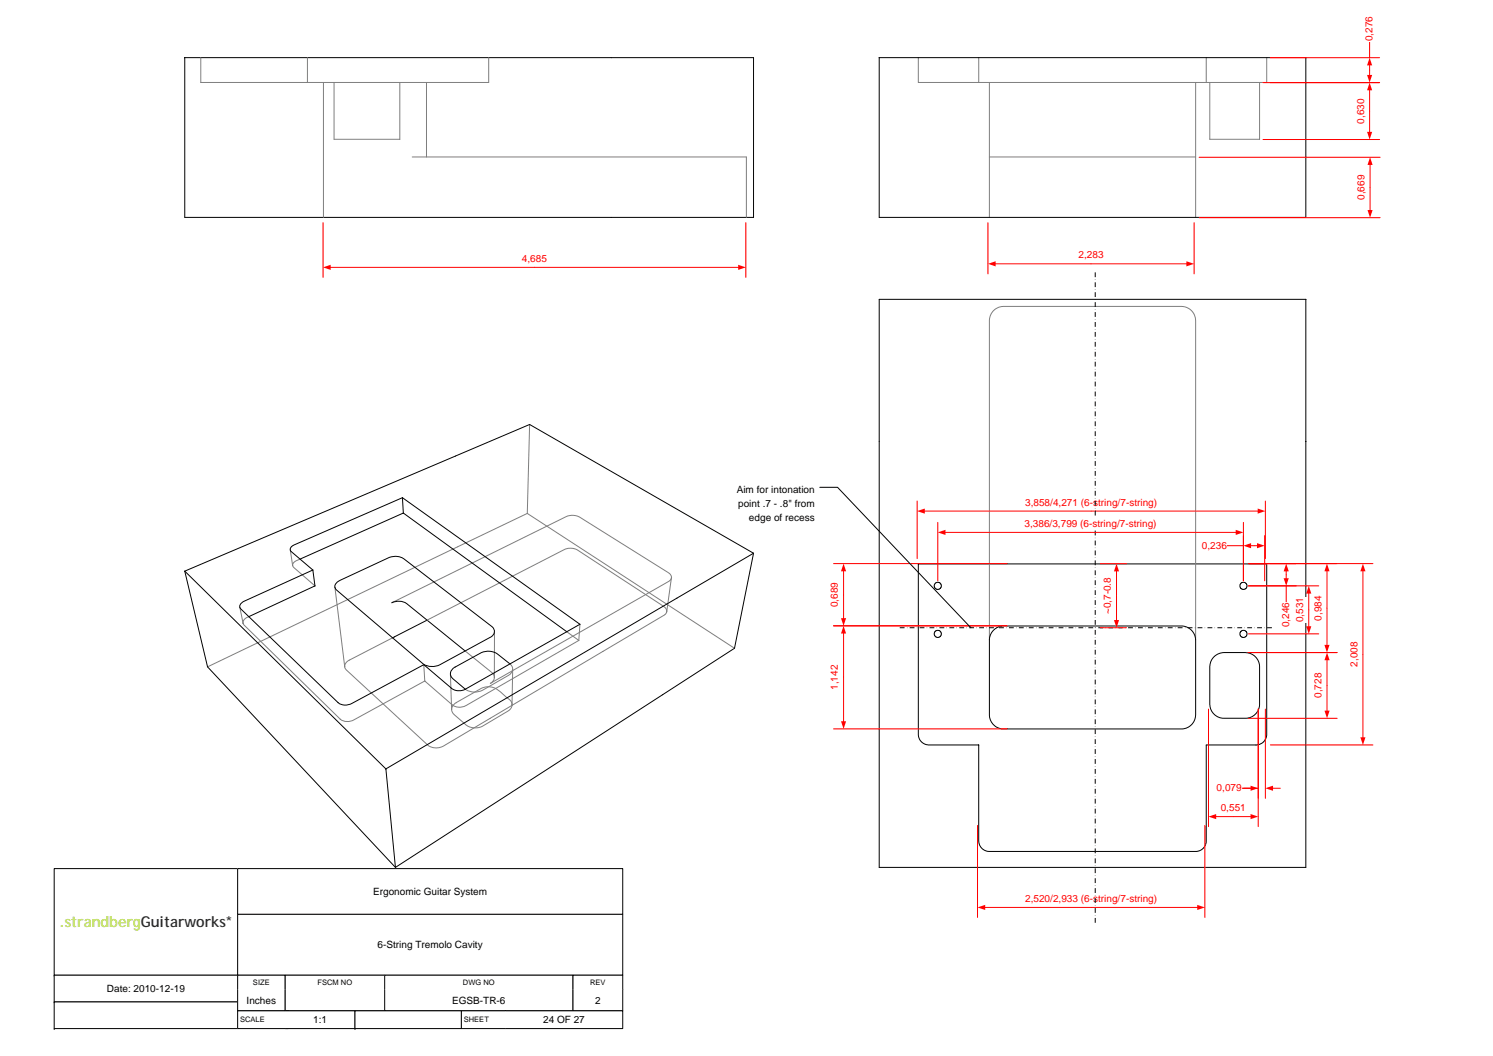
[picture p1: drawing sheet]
<svg xmlns="http://www.w3.org/2000/svg" width="420mm" height="297mm" viewBox="0 0 420 297" stroke-linecap="round" stroke-linejoin="round" font-family="sans-serif">
<g fill="none" stroke="#000" stroke-width=".28">
<path d="M52 16.2h120M172 16.2h40.1M212.1 16.2v45h-160.1v-45M247.4 16.2h120.1v45h-120.1v-45M113.3 140l.2 4.4-29.1 12.9M113.3 140l49.9 35.6-32.2 18.2a3.6 3.6 0 0 1-3.9-.2l-7.8-6.6M128.2 128.3l20.8-8.9 63.1 36.2M128.2 128.3l-76.2 32.4M113.3 140l-30.6 13.3-.7 .5a.9 .9 0 0 0 0 1.4l6 5.1M113.5 144.3l46 33.4M212.1 155.6l-5.4 26.8-20.2 13M212.1 155.6l-103.5 60.7"/>
<path d="M52 160.7l6.4 26.9 52.9 56.4M52 160.7l56.6 55.6M88 160.3l.6 4.5-18.6 8.7M88 160.4l-19.4 8.7a1.3 1.3 0 0 0-.9 2.1l27.4 26.4a3.5 3.5 0 0 0 3.9 .3l20.3-10.9M94.7 164l1-.7 13.8-6.5 1.4-.3a4.3 4.3 0 0 1 2.7 .6l24.9 19.2a1.73 1.73 0 0 1-.6 3l-14.1 7.7a4.7 4.7 0 0 1-4.8-.4l-24.3-20.7a1.32 1.32 0 0 1 0-1.9zM110.3 169.6a4.3 4.3 0 0 1 4.1 .2l16.5 13.3M111 179.1l-.5 .3M120.2 174.4l-9.2 4.8M279.4 177.5l1.2-1 1.5-.4h50.7a4.1 4.1 0 0 1 3.7 3.9v21.2a4 4 0 0 1-3.7 3.8h-50.5a4 4 0 0 1-3.9-3.9v-21.2l.3-1.2zM143.5 186.8l-3.5-2.8a4.6 4.6 0 0 0-4.7-.3l-7.2 3.9a1.9 1.9 0 0 0-.7 3.3l3.6 3M186.5 195.4l-75.2 48.6-2.7-27.7M341.8 184.6a4.2 4.2 0 0 1 2.7-1h6.1a4 4 0 0 1 3.9 3.8v10.8a4 4 0 0 1-3.9 3.8h-6.3a4 4 0 0 1-3.8-3.9v-10.8a3.9 3.9 0 0 1 1.3-2.7z"/>
<path d="M275.4 209.5h-14.2l-.8-.1-1-.7-.8-1.3-.2-48.8h98.1v48.4l-.3 .9-.7 .8-.7 .6-1.3 .3M339.5 209.5l-.1 27.4-.3 1-.6 .8-.9 .6-.9 .2h-58.4l-1.2-.3-1.1-.9-.6-1.7v-27M353.5 209.5l-14 .1M247.4 244h120.1M367.5 244v-159.8h-120.1v159.8"/>
</g>
<g fill="none" stroke="#7e7e7e" stroke-width=".28">
<path d="M56.5 16.2v7h30M86.5 16.2v7M137.5 16.2v7h-51M258.4 16.2v7h17M275.4 16.2v7M339.5 16.2v7M356.5 16.2v7h-17M91 23.2v38M112.5 23.2v16h-18.5v-16M120 23.2v21M278.4 23.2v38M336.5 23.2h-61.1"/>
<path d="M336.5 23.2v38M339.5 23.2h-3M340.5 23.2v16h14v-16M116 44.2h94v17M336.5 44.2h-58.1M149 119.4l-.6 25M81.7 154.7l.6 4.4 .2-.6 .3-.4 1.6-.8M82.3 159.1l.4 .5 5.9 5.2M148.4 144.4l58.3 38M148.4 144.4l-90 43.2M67.5 170.8l.9 4.4a1.63 1.63 0 0 1 1.2-1.5l.4-.2M68.4 175.3l.3 .6 27 26.4a3.5 3.5 0 0 0 3.9 .2l19.9-10.9"/>
<path d="M94.2 165.2l2.8 22.4M110.3 169.5l49.2-24.3 1.2-.3 1.7 .2 .7 .3 25.2 15.8a1.34 1.34 0 0 1 .5 1.7l-.6 .6-50.2 28.7M110.5 179.4l-12.2 6.3a2.09 2.09 0 0 0-1.3 1.9M139.2 177.6l-.1 13-.2 .8-.9 .8M159.5 177.7l3.4 2.5M163.2 175.6l-.3 4.6M187.6 172l-.2-.8-.6-.6-24.3-15.9-1.1-.4-1-.1-1.3 .3-38.9 20M188.9 162.6l-1.3 9.5-.6 .9-62.3 36.9a3.9 3.9 0 0 1-4.4-.4l-22.9-21.1-.4-.8M119.3 187l.2 4.6M126.8 189.6l.3 10M128.4 197.7l7-4a5 5 0 0 1 6 1.4l2.1 1.7 .5 .7 .1 .7M128.4 197.6l-1 1-.3 1"/>
<path d="M130.9 183.2l7.6 6 .4 .6 .2 .7M143.5 186.8a1.86 1.86 0 0 1-.4 3.2l-7.3 4.2a4.8 4.8 0 0 1-4.8-.3M144.3 188.3l-.2 10.2-.2 .5-.9 1-7.1 4.2a4.5 4.5 0 0 1-4.8-.3l-3.5-3.1-.5-1.2M162.9 180.1l-31.8 18.4a3.6 3.6 0 0 1-3.9-.3l-7.7-6.6M336.5 180v-89.9l-.4-1.6-.8-1.1a4.2 4.2 0 0 0-2.7-1.2h-50.3a4.1 4.1 0 0 0-3.9 3.8v90"/>
</g>
<path d="M90.9 62.7v15.3zM209.9 62.7v15.3z" fill-rule="evenodd" fill="#f00"/>
<path d="M90.9 62.7v15.3zM92.9 75.2h115M209.9 62.7v15.3z" fill="none" stroke="#f00" stroke-width=".28"/>
<g fill="#f00">
<path d="M90.9 75.2l2.2-.7v1.4z"/>
<path d="M207.7 74.5l2.2 .7-2.2 .7z"/>
</g>
<path d="M146.9 71.1h7v3.4h-7z" fill="#fff"/>
<path d="M357.5 16.2h30.7zM357.5 23.2h30.7zM385.4 8.1v8.1z" fill-rule="evenodd" fill="#f00"/>
<path d="M357.5 16.2h30.7zM385.4 8.1v8.1zM385.4 18.2v3.1M357.5 23.2h30.7z" fill="none" stroke="#f00" stroke-width=".28"/>
<g fill="#f00">
<path d="M385.4 16.2l.8 2.2h-1.5z"/>
<path d="M384.7 21.1h1.5l-.8 2.1z"/>
</g>
<path d="M383.7 4.6h3.4v7h-3.4z" fill="#fff"/>
<path d="M355.4 23.2h32.8zM355.4 39.2h32.8z" fill-rule="evenodd" fill="#f00"/>
<path d="M355.4 23.2h32.8zM355.4 39.2h32.8zM385.4 25.2v12.1" fill="none" stroke="#f00" stroke-width=".28"/>
<g fill="#f00">
<path d="M385.4 23.2l.8 2.2h-1.5z"/>
<path d="M384.7 37.1h1.5l-.8 2.1z"/>
</g>
<path d="M381.3 27.7h3.4v7.1h-3.4z" fill="#fff"/>
<path d="M337.4 44.2h51zM337.4 61.2h51z" fill-rule="evenodd" fill="#f00"/>
<path d="M337.4 44.2h51zM385.6 46.2v13M337.4 61.2h51z" fill="none" stroke="#f00" stroke-width=".28"/>
<g fill="#f00">
<path d="M385.6 44.2l.7 2.2h-1.5z"/>
<path d="M384.8 59.1h1.5l-.7 2.1z"/>
</g>
<path d="M381.5 49.2h3.4v7.1h-3.4z" fill="#fff"/>
<path d="M278 62.7v14.3zM336 62.7v14.3z" fill-rule="evenodd" fill="#f00"/>
<path d="M278 62.7v14.3zM280 74.2h54.1M336 62.7v14.3z" fill="none" stroke="#f00" stroke-width=".28"/>
<g fill="#f00">
<path d="M278 74.2l2.2-.7v1.4z"/>
<path d="M333.9 73.5l2.1 .7-2.1 .7z"/>
</g>
<path d="M303.5 70.1h7.1v3.4h-7.1z" fill="#fff"/>
<path d="M351.2 183.6h25zM351.2 158.5h25z" fill-rule="evenodd" fill="#f00"/>
<path d="M351.2 158.5h25zM373.4 160.5v21.1M351.2 183.6h25z" fill="none" stroke="#f00" stroke-width=".28"/>
<g fill="#f00">
<path d="M372.7 181.4h1.5l-.8 2.2z"/>
<path d="M373.4 158.5l.8 2.2h-1.5z"/>
</g>
<path d="M369.3 167.5h3.4v7.1h-3.4z" fill="#fff"/>
<path d="M354.1 199.5v25.1zM356.1 199.5v25.1zM345.9 221.7h8.2z" fill-rule="evenodd" fill="#f00"/>
<path d="M354.1 199.5v25.1zM356.1 199.5v25.1zM345.9 221.7h8.2zM349.9 221.7h2.2M358.1 221.7h2.2" fill="none" stroke="#f00" stroke-width=".28"/>
<g fill="#f00">
<path d="M351.9 221l2.2 .7-2.2 .7z"/>
<path d="M356.1 221.7l2.2-.7v1.4z"/>
</g>
<path d="M342.4 220h7.1v3.4h-7.1z" fill="#fff"/>
<path d="M340.1 199.5v33zM354.1 199.5v33z" fill-rule="evenodd" fill="#f00"/>
<path d="M340.1 199.5v33zM354.1 199.5v33zM342.1 229.7h10" fill="none" stroke="#f00" stroke-width=".28"/>
<g fill="#f00">
<path d="M340.1 229.7l2.2-.7v1.4z"/>
<path d="M351.9 229l2.2 .7-2.2 .7z"/>
</g>
<path d="M343.5 225.6h7.1v3.4h-7.1z" fill="#fff"/>
<path d="M351.2 183.6h25.1zM351.2 202.1h25.1z" fill-rule="evenodd" fill="#f00"/>
<path d="M351.2 183.6h25.1zM373.5 185.5v14.6M351.2 202.1h25.1z" fill="none" stroke="#f00" stroke-width=".28"/>
<g fill="#f00">
<path d="M373.5 183.6l.7 2.1h-1.5z"/>
<path d="M372.7 199.9h1.5l-.7 2.2z"/>
</g>
<path d="M369.4 189.3h3.4v7h-3.4z" fill="#fff"/>
<path d="M234.6 176h48.8zM234.6 205h48.8z" fill-rule="evenodd" fill="#f00"/>
<path d="M234.6 176h48.8zM237.4 178v25.1M234.6 205h48.8z" fill="none" stroke="#f00" stroke-width=".28"/>
<g fill="#f00">
<path d="M237.4 176l.7 2.2h-1.4z"/>
<path d="M236.7 202.9h1.4l-.7 2.1z"/>
</g>
<path d="M233.3 187h3.4v7.1h-3.4z" fill="#fff"/>
<path d="M234.6 158.5h48.8zM234.6 176h48.8z" fill-rule="evenodd" fill="#f00"/>
<path d="M234.6 158.5h48.8zM234.6 176h48.8zM237.4 160.5v13.6" fill="none" stroke="#f00" stroke-width=".28"/>
<g fill="#f00">
<path d="M237.4 158.5l.7 2.2h-1.4z"/>
<path d="M236.7 173.9h1.4l-.7 2.1z"/>
</g>
<path d="M233.3 163.8h3.4v7h-3.4z" fill="#fff"/>
<path d="M258.1 140.9v16.2zM356.1 140.9v16.2z" fill-rule="evenodd" fill="#f00"/>
<path d="M258.1 140.9v16.2zM260.1 143.8h94M356.1 140.9v16.2z" fill="none" stroke="#f00" stroke-width=".28"/>
<g fill="#f00">
<path d="M258.1 143.8l2.2-.8v1.5z"/>
<path d="M353.9 143l2.2 .8-2.2 .7z"/>
</g>
<path d="M288.5 139.7h37.2v3.3h-37.2z" fill="#fff"/>
<path d="M275.1 232.2v25.9zM339.1 232.2v25.9z" fill-rule="evenodd" fill="#f00"/>
<path d="M275.1 232.2v25.9zM339.1 232.2v25.9zM277.1 255.2h60" fill="none" stroke="#f00" stroke-width=".28"/>
<g fill="#f00">
<path d="M275.1 255.2l2.2-.7v1.5z"/>
<path d="M336.9 254.5l2.2 .7-2.2 .8z"/>
</g>
<path d="M288.5 251.2h37.2v3.4h-37.2z" fill="#fff"/>
<path d="M357.5 158.5h28.9zM357.5 209.5h28.9z" fill-rule="evenodd" fill="#f00"/>
<path d="M357.5 158.5h28.9zM383.5 160.5v47.1M357.5 209.5h28.9z" fill="none" stroke="#f00" stroke-width=".28"/>
<g fill="#f00">
<path d="M383.5 158.5l.8 2.2h-1.5z"/>
<path d="M382.8 207.4h1.5l-.8 2.2z"/>
</g>
<path d="M379.5 180.5h3.4v7.1h-3.4z" fill="#fff"/>
<path d="M253.2 176.6h105M308.2 259.6v-183" fill="none" stroke="#000" stroke-width=".28" stroke-dasharray="1.4 .7 .1 .7" stroke-linecap="butt"/>
<path d="M309.6 176.6h7.4zM309.6 158.6h7.4z" fill-rule="evenodd" fill="#fff"/>
<path d="M309.6 158.6h7.4zM309.6 176.6h7.4zM314.2 160.5v14.1" fill="none" stroke="#f00" stroke-width=".28"/>
<g fill="#f00">
<path d="M313.5 174.4h1.4l-.7 2.2z"/>
<path d="M314.2 158.6l.7 2.1h-1.4z"/>
</g>
<path d="M310.1 162.3h3.4v10.5h-3.4z" fill="#fff"/>
<path d="M230.7 137.1h5l37.5 39.5" fill="none" stroke="#000" stroke-width=".28"/>
<path d="M15.2 244.3h51.7v30h-51.7z" fill="#fff"/>
<path d="M15.2 244.3h51.7v30h-51.7zM15.2 274.3h.1" fill="none" stroke="#000" stroke-width=".28"/>
<path d="M15.2 274.3h51.7v7.5h-51.7z" fill="#fff"/>
<path d="M15.2 274.3h51.7v7.5h-51.7zM15.2 281.8h.1" fill="none" stroke="#000" stroke-width=".28"/>
<path d="M15.2 281.8h51.7v7.5h-51.7z" fill="#fff"/>
<path d="M15.2 281.8h51.7v7.5h-51.7zM15.2 289.3h.1" fill="none" stroke="#000" stroke-width=".28"/>
<path d="M66.9 244.3h108.3v12.9h-108.3z" fill="#fff"/>
<path d="M66.9 244.3h108.3v12.9h-108.3zM66.9 257.2h.1" fill="none" stroke="#000" stroke-width=".28"/>
<path d="M66.9 257.2h108.3v17.1h-108.3z" fill="#fff"/>
<path d="M66.9 257.2h108.3v17.1h-108.3zM66.9 274.3h.1" fill="none" stroke="#000" stroke-width=".28"/>
<path d="M66.9 274.3h13.4v4h-13.4z" fill="#fff"/>
<path d="M66.9 278.3v-4h13.4v4" fill="none" stroke="#000" stroke-width=".28"/>
<path d="M80.3 274.3h28v4h-28z" fill="#fff"/>
<path d="M80.3 278.3v-4h28v4" fill="none" stroke="#000" stroke-width=".28"/>
<path d="M108.3 274.3h53v4h-53z" fill="#fff"/>
<path d="M108.3 278.3v-4h53v4" fill="none" stroke="#000" stroke-width=".28"/>
<path d="M161.3 274.3h13.9v4h-13.9z" fill="#fff"/>
<path d="M161.3 278.3v-4h13.9v4" fill="none" stroke="#000" stroke-width=".28"/>
<path d="M66.9 278.3h13.4v6h-13.4z" fill="#fff"/>
<path d="M66.9 278.3v6h13.4v-6" fill="none" stroke="#000" stroke-width=".28"/>
<path d="M80.3 278.3h28v6h-28z" fill="#fff"/>
<path d="M80.3 278.3v6h28v-6" fill="none" stroke="#000" stroke-width=".28"/>
<path d="M108.3 278.3h53v6h-53z" fill="#fff"/>
<path d="M108.3 278.3v6h53v-6" fill="none" stroke="#000" stroke-width=".28"/>
<path d="M161.3 278.3h13.9v6h-13.9z" fill="#fff"/>
<path d="M161.3 278.3v6h13.9v-6" fill="none" stroke="#000" stroke-width=".28"/>
<path d="M66.9 284.3h14.2v5h-14.2z" fill="#fff"/>
<path d="M81.1 284.3h-14.2v5h14.2" fill="none" stroke="#000" stroke-width=".28"/>
<path d="M80.3 284.3h19.6v5h-19.6z" fill="#fff"/>
<path d="M80.3 284.3h19.6v5h-19.6" fill="none" stroke="#000" stroke-width=".28"/>
<path d="M99.9 284.3h29.9v5h-29.9z" fill="#fff"/>
<path d="M99.9 284.3h29.9v5h-29.9zM99.9 289.3h.1" fill="none" stroke="#000" stroke-width=".28"/>
<path d="M129.8 284.3h12.4v5h-12.4z" fill="#fff"/>
<path d="M142.2 284.3h-12.4v5h12.4" fill="none" stroke="#000" stroke-width=".28"/>
<path d="M142.2 284.3h33v5h-33z" fill="#fff"/>
<g fill="none" stroke="#000" stroke-width=".28">
<path d="M142.2 284.3h33v5h-33"/>
<circle cx="263.9" cy="164.8" r="1.01"/>
<circle cx="263.9" cy="178.3" r="1.01"/>
<circle cx="349.9" cy="164.8" r="1"/>
<circle cx="349.9" cy="178.3" r="1"/>
</g>
<path d="M349.9 150.7v12.7zM355.9 150.7v12.7zM341.8 153.5h8.1z" fill-rule="evenodd" fill="#f00"/>
<path d="M341.8 153.5h8.1zM349.9 150.7v12.7zM351.9 153.5h2M355.9 150.7v12.7z" fill="none" stroke="#f00" stroke-width=".28"/>
<g fill="#f00">
<path d="M349.9 153.5l2.2-.7v1.4z"/>
<path d="M353.7 152.8l2.2 .7-2.2 .7z"/>
</g>
<path d="M338.2 151.8h7.1v3.4h-7.1z" fill="#fff"/>
<path d="M349.9 146.9v16.5zM263.9 146.9v16.5z" fill-rule="evenodd" fill="#f00"/>
<path d="M263.9 146.9v16.5zM265.9 149.8h82M349.9 146.9v16.5z" fill="none" stroke="#f00" stroke-width=".28"/>
<g fill="#f00">
<path d="M347.8 149l2.1 .8-2.1 .7z"/>
<path d="M263.9 149.8l2.2-.8v1.5z"/>
</g>
<path d="M288.3 145.7h37.2v3.4h-37.2z" fill="#fff"/>
<path d="M351.3 164.8h19.8zM351.3 178.3h19.8z" fill-rule="evenodd" fill="#f00"/>
<path d="M351.3 164.8h19.8zM351.3 178.3h19.8zM368.3 166.8v9.5" fill="none" stroke="#f00" stroke-width=".28"/>
<g fill="#f00">
<path d="M368.3 164.8l.7 2.2h-1.4z"/>
<path d="M367.6 176.1h1.4l-.7 2.2z"/>
</g>
<path d="M364.2 168h3.4v7.1h-3.4z" fill="#fff"/>
<path d="M351.3 164.8h13.5zM351.3 158.6h13.5zM362 164.8v8.2z" fill-rule="evenodd" fill="#f00"/>
<path d="M351.3 158.6h13.5zM351.3 164.8h13.5zM362 164.8v8.2zM362 160.5v2.3" fill="none" stroke="#f00" stroke-width=".28"/>
<g fill="#f00">
<path d="M361.2 162.6h1.5l-.7 2.2z"/>
<path d="M362 158.6l.7 2.1h-1.5z"/>
</g>
<path d="M360.3 169.4h3.4v7.1h-3.4z" fill="#fff"/>
<text font-size="4.2" fill="#9acc00" x="16.7" y="260.8">.strandbergGuitarworks*</text>
<g font-size="2.8" fill="#f00">
<text x="386.3" y="11.6" transform="rotate(-90 386.3 11.6)">0,276</text>
<text x="383.9" y="34.8" transform="rotate(-90 383.9 34.8)">0,630</text>
<text x="384" y="56.3" transform="rotate(-90 384 56.3)">0,669</text>
<text x="146.9" y="73.6">4,685</text>
<text x="303.5" y="72.6">2,283</text>
<text x="288.5" y="142.2">3,858/4,271 (6-string/7-string)</text>
<text x="288.3" y="148.2">3,386/3,799 (6-string/7-string)</text>
<text x="338.2" y="154.3">0,236</text>
<text x="235.8" y="170.8" transform="rotate(-90 235.8 170.8)">0,689</text>
<text x="312.6" y="172.8" transform="rotate(-90 312.6 172.8)">~0,7-0.8</text>
<text x="362.8" y="176.5" transform="rotate(-90 362.8 176.5)">0,246</text>
<text x="366.7" y="175.1" transform="rotate(-90 366.7 175.1)">0,531</text>
<text x="371.9" y="174.6" transform="rotate(-90 371.9 174.6)">0,984</text>
<text x="382" y="187.6" transform="rotate(-90 382 187.6)">2,008</text>
<text x="235.8" y="194.1" transform="rotate(-90 235.8 194.1)">1,142</text>
<text x="371.9" y="196.3" transform="rotate(-90 371.9 196.3)">0,728</text>
<text x="342.4" y="222.6">0,079</text>
<text x="343.5" y="228.1">0,551</text>
<text x="288.5" y="253.7">2,520/2,933 (6-string/7-string)</text>
</g>
<g font-size="2.8">
<text x="207.3" y="138.6">Aim for intonation</text>
<text x="207.7" y="142.6">point .7 - .8&quot; from</text>
<text x="210.8" y="146.5">edge of recess</text>
<text x="105" y="251.7">Ergonomic Guitar System</text>
<text x="106.2" y="266.7">6-String Tremolo Cavity</text>
<text x="30.1" y="279.1">Date: 2010-12-19</text>
<text x="69.4" y="282.3">Inches</text>
<text x="88.1" y="287.8">1:1</text>
<text x="127.2" y="282.3">EGSB-TR-6</text>
<text x="152.9" y="287.8">24 OF 27</text>
<text x="167.5" y="282.3">2</text>
</g>
<g font-size="2.1">
<text x="71.2" y="277.1">SIZE</text>
<text x="89.4" y="277.1">FSCM NO</text>
<text x="130.3" y="277.1">DWG NO</text>
<text x="166.1" y="277.1">REV</text>
<text x="67.6" y="287.5">SCALE</text>
<text x="130.5" y="287.5">SHEET</text>
</g>
</svg>
